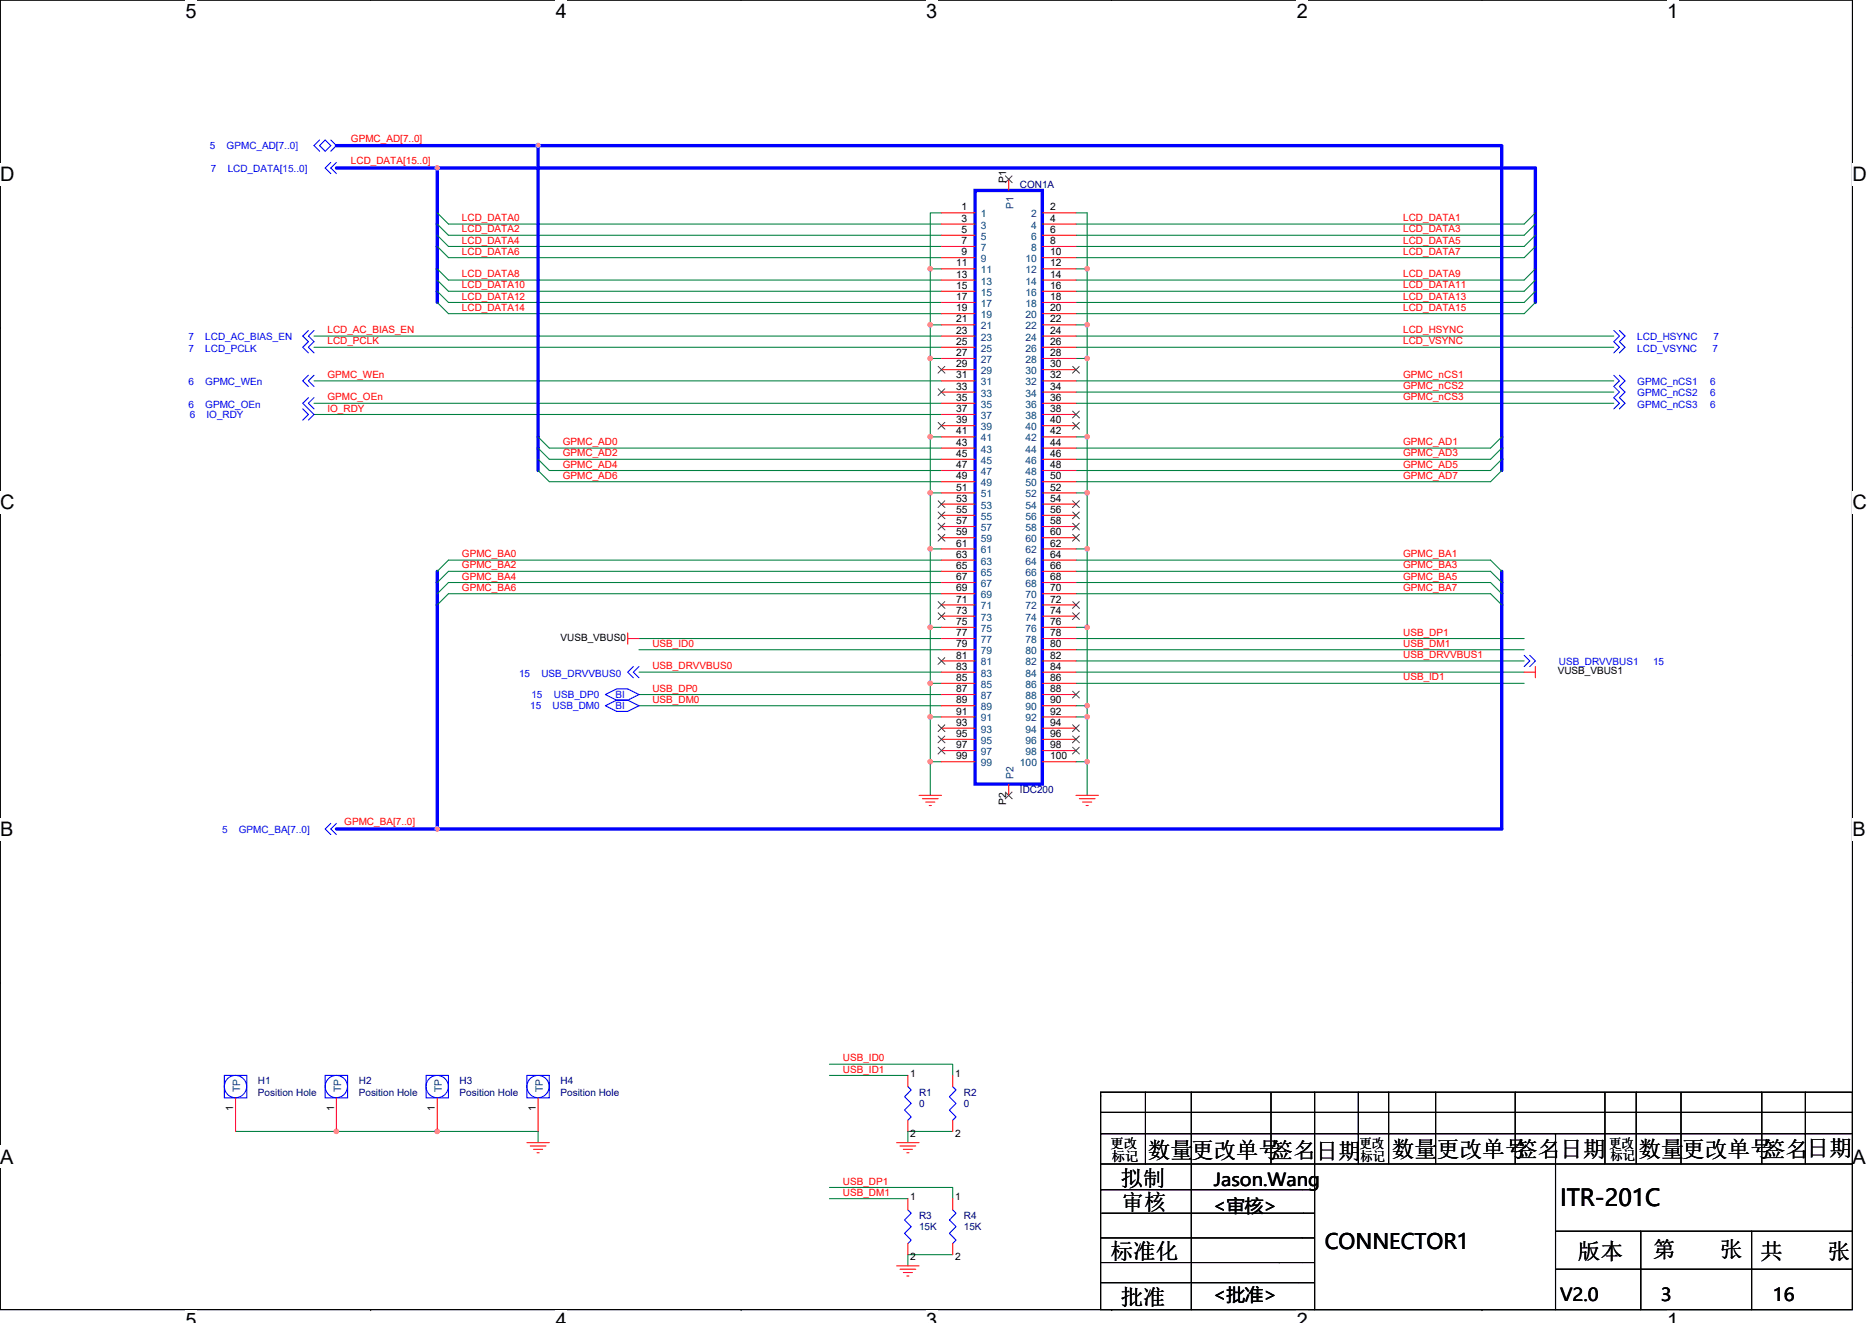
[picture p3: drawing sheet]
<svg xmlns="http://www.w3.org/2000/svg" width="297mm" height="210mm" viewBox="0 0 297 210" stroke-linecap="round" stroke-linejoin="round" font-family="sans-serif">
<path d="M0 0h293.9v207.9h-293.9z" fill="none" stroke="#000" stroke-width=".17"/>
<g fill="#fff">
<path d="M29.4 0h1.8v3.5h-1.8z"/>
<path d="M29.4 207.9h1.8v2h-1.8z"/>
</g>
<path d="M58.8 0h.1M58.8 207.9h.1" fill="none" stroke="#000" stroke-width=".17"/>
<g fill="#fff">
<path d="M88.2 0h1.8v3.5h-1.8z"/>
<path d="M88.2 207.9h1.8v2h-1.8z"/>
</g>
<path d="M117.6 0h.1M117.6 207.9h.1" fill="none" stroke="#000" stroke-width=".17"/>
<g fill="#fff">
<path d="M147 0h1.7v3.5h-1.7z"/>
<path d="M147 207.9h1.7v2h-1.7z"/>
</g>
<path d="M176.4 0h.1M176.4 207.9h.1" fill="none" stroke="#000" stroke-width=".17"/>
<g fill="#fff">
<path d="M205.8 0h1.7v3.5h-1.7z"/>
<path d="M205.8 207.9h1.7v2h-1.7z"/>
</g>
<path d="M235.2 0h.1M235.2 207.9h.1" fill="none" stroke="#000" stroke-width=".17"/>
<g fill="#fff">
<path d="M264.5 0h1.8v3.5h-1.8z"/>
<path d="M264.5 207.9h1.8v2h-1.8z"/>
<path d="M0 26h2.3v3.5h-2.3z"/>
<path d="M293.9 26h2.3v3.5h-2.3z"/>
<path d="M0 77.9h2.3v3.5h-2.3z"/>
<path d="M293.9 77.9h2.3v3.5h-2.3z"/>
</g>
<path d="M0 52h.1M293.9 52h.1" fill="none" stroke="#000" stroke-width=".17"/>
<g fill="#fff">
<path d="M0 129.9h2.1v3.5h-2.1z"/>
<path d="M293.9 129.9h2.1v3.5h-2.1z"/>
</g>
<path d="M0 103.9h.1M293.9 103.9h.1" fill="none" stroke="#000" stroke-width=".17"/>
<g fill="#fff">
<path d="M0 181.9h2.2v3.5h-2.2z"/>
<path d="M293.9 181.9h2.2v3.5h-2.2z"/>
</g>
<g fill="none" stroke="#000" stroke-width=".17">
<path d="M0 155.9h.1M293.9 155.9h.1M174.6 176.6h119.3M174.6 179.9h119.3M174.6 173.4h119.3v34.5h-119.3zM181.8 173.4v11.3M189 173.4v34.5M201.7 173.4v11.3M208.6 173.4v34.5M215.5 173.4v11.3M220.3 173.4v11.3M227.8 173.4v11.3"/>
<path d="M240.4 173.4v11.3M246.8 179.9v28M254.7 173.4v11.3M259.6 173.4v11.3M266.7 173.4v11.3M279.5 173.4v11.3M286.5 173.4v11.3M174.6 184.7h119.3M208.6 192.6h-33.8M208.6 188.8h-34M208.6 196.5h-34M246.8 195.4h47.1"/>
<path d="M260.3 195.4v12.5M277.9 195.4v12.5M174.6 200.4h28.5M208.6 203.6h-34M208.6 200.4h-5.7M246.8 201.4h47.1"/>
</g>
<g fill="none" stroke="#008040" stroke-width=".17">
<path d="M69.4 33.8l1.8 1.8h78.2M69.4 35.6l1.8 1.7h78.2M69.4 37.3l1.8 1.8h78.2M69.4 39.1l1.8 1.8h78.2M149.4 33.8h-1.8v8.9M170.7 33.8h1.8v8.9M243.6 33.8l-1.8 1.8h-71.1M243.6 35.6l-1.8 1.7h-71.1M243.6 37.3l-1.8 1.8h-71.1M243.6 39.1l-1.8 1.8h-71.1M49.8 55.1h99.6M49.8 53.3h99.6"/>
<path d="M69.4 42.7l1.8 1.7h78.2M69.4 44.5l1.8 1.7h78.2M69.4 46.2l1.8 1.8h78.2M69.4 48l1.8 1.8h78.2M149.4 42.7h-1.8v8.9M149.4 51.6h-1.8v5.3M149.4 56.9h-1.8v12.4M170.7 53.3h85.4M170.7 55.1h85.4M170.7 42.7h1.8M170.7 51.6h1.8M170.7 56.9h1.8"/>
<path d="M172.5 42.7v8.9M172.5 51.6v5.3M172.5 56.9v12.4M243.6 42.7l-1.8 1.8-71.1-.1M243.6 44.5l-1.8 1.7h-71.1M243.6 46.2l-1.8 1.8h-71.1M243.6 48l-1.8 1.8h-71.1M49.8 60.5h99.6M49.8 64h99.6M49.8 65.8h99.6M85.4 69.3l1.8 1.8h62.2M85.4 71.1l1.8 1.8h62.2"/>
<path d="M85.4 72.9l1.8 1.8h62.2M85.4 74.7l1.8 1.8h62.2M149.4 69.3h-1.8v8.9M149.4 78.2h-1.8v8.9M170.7 60.5h85.4M170.7 62.2h85.4M170.7 64h85.4M170.7 69.3h1.8M170.7 78.2h1.8M172.5 69.3v8.9M172.5 78.2v8.9M238.3 69.3l-1.8 1.8h-65.8"/>
<path d="M238.3 71.1l-1.8 1.8h-65.8M238.3 72.9l-1.8 1.8h-65.8M238.3 74.7l-1.8 1.8h-65.8M149.4 88.9h-78.2l-1.8 1.8M149.4 90.7h-78.2l-1.8 1.8M149.4 94.2h-78.2l-1.8 1.8M149.4 92.5h-78.2l-1.8 1.7M149.4 87.1h-1.8v12.5M149.4 99.6h-1.8v8.9M170.7 87.1h1.8M170.7 99.6h1.8M170.7 88.9h65.8l1.8 1.8"/>
<path d="M170.7 90.7h65.8l1.8 1.8M170.7 92.5h65.8l1.8 1.7M170.7 94.2h65.8l1.8 1.8M172.5 99.6v12.4M172.5 87.1v12.5M101.4 101.3h48M101.4 103.1h48M101.4 106.7h48M101.4 110.2h48M101.4 112h48M149.4 108.5h-1.8v5.3M149.4 113.8h-1.8v7.1"/>
<path d="M170.7 106.7h71.1M170.7 113.8h1.8M170.7 112h1.8M170.7 101.3h71.1M170.7 103.1h71.1M170.7 108.5h71.1M170.7 104.9h71.1M172.5 112v1.8M172.5 113.8v7.1M149.4 120.9h-1.8v5.3M170.7 120.9h1.8v5.3M37.4 179.6h48v1.8"/>
<path d="M131.6 170.7h12.5M131.6 168.9h19.6v1.8M151.2 179.6h-7.1v1.8M131.6 190.2h12.5M131.6 188.5h19.6v1.7M151.2 199.1h-7.1v1.8"/>
</g>
<path d="M53.4 26.7h16M53.4 23.1h32v51.6M69.4 26.7h174.2v21.3M69.4 26.7v21.3M85.4 23.1h152.9v51.6M154.7 30.2h10.7v94.3h-10.7zM69.4 90.7v40.9M238.3 90.7v40.9h-168.9M53.4 131.6h16" fill="none" stroke="#00f" stroke-width=".53"/>
<g fill="#f0f" stroke="#f0f" stroke-width=".17">
<circle cx="69.4" cy="26.7" r=".35"/>
<circle cx="85.4" cy="23.1" r=".35"/>
<circle cx="69.4" cy="179.6" r=".35"/>
<circle cx="53.4" cy="179.6" r=".35"/>
<circle cx="172.5" cy="112" r=".35"/>
<circle cx="172.5" cy="99.6" r=".35"/>
<circle cx="69.4" cy="131.6" r=".35"/>
<circle cx="172.5" cy="120.9" r=".35"/>
<circle cx="172.5" cy="113.8" r=".35"/>
<circle cx="147.6" cy="42.7" r=".35"/>
<circle cx="172.5" cy="42.7" r=".35"/>
<circle cx="147.6" cy="51.5" r=".35"/>
<circle cx="147.6" cy="56.9" r=".35"/>
<circle cx="147.6" cy="69.3" r=".35"/>
<circle cx="147.6" cy="78.2" r=".35"/>
<circle cx="147.6" cy="87.1" r=".35"/>
<circle cx="147.6" cy="99.6" r=".35"/>
<circle cx="147.6" cy="108.4" r=".35"/>
<circle cx="147.6" cy="113.8" r=".35"/>
<circle cx="147.6" cy="120.9" r=".35"/>
<circle cx="172.5" cy="56.9" r=".35"/>
<circle cx="172.5" cy="51.5" r=".35"/>
<circle cx="172.5" cy="78.2" r=".35"/>
<circle cx="172.5" cy="69.3" r=".35"/>
<circle cx="172.5" cy="87.1" r=".35"/>
</g>
<g fill="none" stroke="#f00" stroke-width=".17">
<path d="M149.4 33.8h5.3M149.4 35.6h5.3M149.4 37.3h5.3M149.4 39.1h5.3M160.1 28.4v1.8M165.4 33.8h5.3M165.4 35.6h5.3M165.4 37.3h5.3M165.4 39.1h5.3M149.4 40.9h5.3M149.4 42.7h5.3M149.4 44.4h5.3"/>
<path d="M149.4 46.2h5.3M149.4 48h5.3M149.4 49.8h5.3M149.4 51.6h5.3M149.4 53.3h5.3M149.4 55.1h5.3M149.4 56.9h5.3M149.4 58.7h5.3M165.4 40.9h5.3M165.4 42.7h5.3M165.4 44.4h5.3M165.4 46.2h5.3"/>
<path d="M165.4 48h5.3M165.4 49.8h5.3M165.4 51.6h5.3M165.4 53.3h5.3M165.4 55.1h5.3M165.4 56.9h5.3M165.4 58.7h5.3M149.4 60.5h5.3M149.4 62.2h5.3M149.4 64h5.3M149.4 65.8h5.3M149.4 67.6h5.3"/>
<path d="M149.4 69.3h5.3M149.4 71.1h5.3M149.4 72.9h5.3M149.4 74.7h5.3M149.4 76.5h5.3M149.4 78.2h5.3M165.4 60.5h5.3M165.4 62.2h5.3M165.4 64h5.3M165.4 65.8h5.3M165.4 67.6h5.3M165.4 69.3h5.3"/>
<path d="M165.4 71.1h5.3M165.4 72.9h5.3M165.4 74.7h5.3M165.4 76.5h5.3M165.4 78.2h5.3M149.4 80h5.3M149.4 81.8h5.3M149.4 83.6h5.3M149.4 85.3h5.3M149.4 87.1h5.3M149.4 88.9h5.3M149.4 90.7h5.3"/>
<path d="M149.4 92.5h5.3M149.4 94.2h5.3M149.4 96h5.3M149.4 97.8h5.3M149.4 99.6h5.3M165.4 80h5.3M165.4 81.8h5.3M165.4 83.6h5.3M165.4 85.3h5.3M165.4 87.1h5.3M165.4 88.9h5.3M165.4 90.7h5.3"/>
<path d="M165.4 92.5h5.3M165.4 94.2h5.3M165.4 96h5.3M165.4 97.8h5.3M165.4 99.6h5.3M99.6 101.3h1.8M99.6 100.5v1.7M149.4 101.3h5.3M149.4 103.1h5.3M149.4 104.9h5.3M149.4 106.7h5.3M149.4 108.5h5.3"/>
<path d="M149.4 110.2h5.3M149.4 112h5.3M149.4 113.8h5.3M149.4 115.6h5.3M149.4 117.3h5.3M149.4 119.1h5.3M165.4 101.3h5.3M165.4 103.1h5.3M165.4 104.9h5.3M165.4 106.7h5.3M165.4 108.5h5.3M165.4 110.2h5.3"/>
<path d="M165.4 112h5.3M165.4 113.8h5.3M165.4 115.6h5.3M165.4 117.3h5.3M165.4 119.1h5.3M241.8 106.7h1.8M243.6 105.8v1.8M145.8 126.2h3.6M146.4 126.8h2.5M146.9 127.3h1.4M147.4 127.8h.4M149.4 120.9h5.3"/>
<path d="M160.1 124.5v1.7M165.4 120.9h5.3M170.7 126.2h3.6M171.3 126.8h2.5M171.8 127.3h1.4M172.3 127.8h.4M37.4 174.2v5.4M53.4 174.2v5.4M69.4 174.2v5.4M85.4 174.2v5.4M144.1 170.7v1.8M144.1 177.8v1.8"/>
<path d="M151.2 170.7v1.8M151.2 177.8v1.8M83.6 181.4h3.6M84.1 181.9h2.5M84.7 182.4h1.4M85.2 183h.4M142.3 181.4h3.5M142.8 181.9h2.5M143.3 182.4h1.5M143.9 183h.3M144.1 190.2v1.8M144.1 197.4v1.7"/>
<path d="M151.2 190.2v1.8M151.2 197.4v1.7M142.3 200.9h3.5M142.8 201.4h2.5M143.3 202h1.5M143.9 202.5h.3"/>
</g>
<g fill="none" stroke="#00f" stroke-width=".17">
<path d="M50.7 22.2l-.9 .9 .9 .9M50.7 23.1l.9-.9 .9 .9-.9 .9zM52.5 22.2l.9 .9-.9 .9M52.5 25.8l-.9 .9 .9 .9M53.4 25.8l-.9 .9 .9 .9M48.9 52.5l-.9 .8 .9 .9-.9 .9 .9 .9M48.9 59.6l-.9 .9 .9 .8M49.8 52.5l-.9 .8 .9 .9-.9 .9 .9 .9M49.8 59.6l-.9 .9 .9 .8M256.1 52.5l.9 .8-.9 .9 .9 .9-.9 .9M256.1 59.6l.9 .9-.9 .8 .9 .9-.9 .9 .9 .9-.9 .9M257 52.5l.8 .8-.8 .9 .8 .9-.8 .9"/>
<path d="M257 59.6l.8 .9-.8 .8 .8 .9-.8 .9 .8 .9-.8 .9M48 64.9l.9 .9-.9 .9M48.9 63.1l-.9 .9 1.8 1.8-.9 .9M49.8 63.1l-.9 .9 .9 .9M96.1 112l1.7-.9h1.8l1.8 .9-1.8 .9h-1.8zM96.1 110.2l1.7-.9h1.8l1.8 .9-1.8 .9h-1.8zM100.5 105.8l-.9 .9 .9 .9M101.4 105.8l-.9 .9 .9 .9M241.8 104l.9 .9-.9 .9M242.7 104l.9 .9-.9 .9M52.5 130.7l-.9 .9 .9 .9M53.4 130.7l-.9 .9 .9 .9"/>
<path d="M35.6 170.7h3.6v3.5h-3.6zM51.6 170.7h3.6v3.5h-3.6zM67.6 170.7h3.6v3.5h-3.6zM83.6 170.7h3.6v3.5h-3.6zM144.1 172.5l.5 .5-1.1 1.1 1.1 1-1.1 1.1 1.1 1.1-.5 .5M151.2 172.5l.5 .5-1.1 1.1 1.1 1-1.1 1.1 1.1 1.1-.5 .5M144.1 192l.5 .6-1.1 1 1.1 1.1-1.1 1 1.1 1.1-.5 .6M151.2 192l.5 .6-1.1 1 1.1 1.1-1.1 1 1.1 1.1-.5 .6"/>
<circle cx="37.4" cy="172.5" r="1.77"/>
<circle cx="53.4" cy="172.5" r="1.77"/>
<circle cx="69.4" cy="172.5" r="1.77"/>
<circle cx="85.4" cy="172.5" r="1.77"/>
</g>
<g fill="none" stroke="#804000" stroke-width=".16">
<path d="M159.5 27.9l1.1 1.1M160.6 27.9l-1.1 1.1M148.9 58.1l1 1.1M149.9 58.1l-1.1 1.1M170.2 58.1l1.1 1.1M171.3 58.1l-1.1 1.1M148.9 61.7l1 1.1M148.9 67l1 1.1M148.9 79.5l1 1.1M149.9 61.7l-1.1 1.1M149.9 67l-1.1 1.1M149.9 79.5l-1.1 1.1"/>
<path d="M170.2 65.3l1.1 1M170.2 67l1.1 1.1M170.2 79.5l1.1 1.1M171.3 65.3l-1.1 1M171.3 67l-1.1 1.1M171.3 79.5l-1.1 1.1M148.9 81.3l1 1M148.9 83l1 1.1M148.9 84.8l1 1.1M148.9 95.5l1 1.1M148.9 97.3l1 1M149.9 81.3l-1.1 1"/>
<path d="M149.9 83l-1.1 1.1M149.9 84.8l-1.1 1.1M149.9 95.5l-1.1 1.1M149.9 97.3l-1.1 1M170.2 81.3l1.1 1M170.2 83l1.1 1.1M170.2 84.8l1.1 1.1M170.2 95.5l1.1 1.1M170.2 97.3l1.1 1M171.3 81.3l-1.1 1M171.3 83l-1.1 1.1M171.3 84.8l-1.1 1.1"/>
<path d="M171.3 95.5l-1.1 1.1M171.3 97.3l-1.1 1M148.9 104.4l1 1.1M148.9 115l1 1.1M148.9 116.8l1 1.1M148.9 118.6l1 1.1M149.9 104.4l-1.1 1.1M149.9 115l-1.1 1.1M149.9 116.8l-1.1 1.1M149.9 118.6l-1.1 1.1M170.2 109.7l1.1 1.1M170.2 115l1.1 1.1"/>
<path d="M170.2 116.8l1.1 1.1M170.2 118.6l1.1 1.1M171.3 109.7l-1.1 1.1M171.3 115l-1.1 1.1M171.3 116.8l-1.1 1.1M171.3 118.6l-1.1 1.1M159.5 125.7l1.1 1.1M160.6 125.7l-1.1 1.1"/>
</g>
<text font-size="3.7" x="247.5" y="191.5">ITR-201C</text>
<g font-size="3.5">
<text x="182.1" y="183.8">数量更改单号签名</text>
<text x="208.8" y="184">日期</text>
<text x="220.9" y="183.6">数量</text>
<text x="228" y="183.6">更改单号</text>
<text x="240.4" y="183.6">签名</text>
<text x="247.5" y="183.6">日期</text>
<text x="260" y="183.6">数量</text>
<text x="266.9" y="183.6">更改单号签名</text>
<text x="286.7" y="183.5">日期</text>
<text x="177.8" y="188.3">拟制</text>
<text x="178" y="192">审核</text>
<text x="176.2" y="199.8">标准化</text>
<text x="250.4" y="199.8">版本</text>
<text x="262.3" y="199.5">第　　张</text>
<text x="279.4" y="199.8">共　　张</text>
<text x="177.8" y="207.1">批准</text>
</g>
<text font-size="3.4" x="210.2" y="198.2">CONNECTOR1</text>
<g font-size="3.2">
<text x="29.4" y="2.8">5</text>
<text x="88.2" y="2.8">4</text>
<text x="147" y="2.8">3</text>
<text x="205.8" y="2.8">2</text>
<text x="264.5" y="2.8">1</text>
<text x="0" y="28.8">D</text>
<text x="293.9" y="28.8">D</text>
<text x="0" y="80.8">C</text>
<text x="293.9" y="80.8">C</text>
<text x="0" y="132.7">B</text>
<text x="293.9" y="132.7">B</text>
<text x="0" y="184.7">A</text>
<text x="293.9" y="184.7">A</text>
<text x="29.4" y="210.7">5</text>
<text x="88.2" y="210.7">4</text>
<text x="147" y="210.7">3</text>
<text x="205.8" y="210.7">2</text>
<text x="264.5" y="210.7">1</text>
</g>
<g font-size="2.8">
<text x="192.6" y="188.2">Jason.Wang</text>
<text x="192.4" y="192.3">&lt;审核&gt;</text>
<text x="192.4" y="206.5">&lt;批准&gt;</text>
<text x="247.5" y="206.5">V2.0</text>
<text x="263.5" y="206.5">3</text>
<text x="281.3" y="206.5">16</text>
</g>
<g font-size="2.1">
<text x="176.2" y="182.2">更改</text>
<text x="176.4" y="184.3">标记</text>
<text x="215.7" y="182.2">更改</text>
<text x="215.9" y="184.3">标记</text>
<text x="255.4" y="182.2">更改</text>
<text x="255.5" y="184.1">标记</text>
</g>
<g font-size="1.6" fill="#00f">
<text x="33.3" y="23.6">5</text>
<text x="36" y="23.6">GPMC_AD[7..0]</text>
<text x="33.5" y="27.4">7</text>
<text x="36.1" y="27.4">LCD_DATA[15..0]</text>
<text x="29.9" y="54">7</text>
<text x="29.9" y="55.8">7</text>
<text x="32.6" y="54">LCD_AC_BIAS_EN</text>
<text x="32.6" y="55.8">LCD_PCLK</text>
<text x="259.8" y="54">LCD_HSYNC</text>
<text x="259.8" y="55.8">LCD_VSYNC</text>
<text x="271.7" y="55.8">7</text>
<text x="271.9" y="54">7</text>
<text x="29.9" y="61.2">6</text>
<text x="29.9" y="64.7">6</text>
<text x="32.6" y="61.2">GPMC_WEn</text>
<text x="32.6" y="64.7">GPMC_OEn</text>
<text x="259.8" y="61.2">GPMC_nCS1</text>
<text x="259.8" y="62.9">GPMC_nCS2</text>
<text x="259.8" y="64.7">GPMC_nCS3</text>
<text x="271.4" y="61.2">6</text>
<text x="271.4" y="62.9">6</text>
<text x="271.4" y="64.7">6</text>
<text x="30.1" y="66.3">6</text>
<text x="32.8" y="66.3">IO_RDY</text>
<text x="82.4" y="107.4">15</text>
<text x="85.9" y="107.4">USB_DRVVBUS0</text>
<text x="247.4" y="105.6">USB_DRVVBUS1</text>
<text x="262.3" y="105.6">15</text>
<text x="84.1" y="112.5">15</text>
<text x="84.3" y="110.8">15</text>
<text x="87.7" y="112.5">USB_DM0</text>
<text x="87.9" y="110.8">USB_DP0</text>
<text x="97.7" y="112.5">BI</text>
<text x="97.7" y="110.8">BI</text>
<text x="35.2" y="132.3">5</text>
<text x="37.9" y="132.3">GPMC_BA[7..0]</text>
</g>
<g font-size="1.6" fill="#f00">
<text x="55.7" y="22.5">GPMC_AD[7..0]</text>
<text x="55.7" y="26">LCD_DATA[15..0]</text>
<text x="73.3" y="35.1">LCD_DATA0</text>
<text x="222.6" y="35.1">LCD_DATA1</text>
<text x="73.3" y="36.9">LCD_DATA2</text>
<text x="73.3" y="38.7">LCD_DATA4</text>
<text x="73.3" y="40.4">LCD_DATA6</text>
<text x="222.6" y="36.9">LCD_DATA3</text>
<text x="222.6" y="38.7">LCD_DATA5</text>
<text x="222.6" y="40.4">LCD_DATA7</text>
<text x="73.3" y="44">LCD_DATA8</text>
<text x="73.3" y="45.8">LCD_DATA10</text>
<text x="73.3" y="47.5">LCD_DATA12</text>
<text x="222.6" y="44">LCD_DATA9</text>
<text x="222.6" y="45.8">LCD_DATA11</text>
<text x="222.6" y="47.5">LCD_DATA13</text>
<text x="52" y="52.9">LCD_AC_BIAS_EN</text>
<text x="73.3" y="49.3">LCD_DATA14</text>
<text x="222.6" y="49.3">LCD_DATA15</text>
<text x="222.6" y="52.9">LCD_HSYNC</text>
<text x="52" y="54.7">LCD_PCLK</text>
<text x="52" y="60">GPMC_WEn</text>
<text x="222.6" y="54.7">LCD_VSYNC</text>
<text x="222.6" y="60">GPMC_nCS1</text>
<text x="52" y="63.5">GPMC_OEn</text>
<text x="52" y="65.3">IO_RDY</text>
<text x="222.6" y="61.8">GPMC_nCS2</text>
<text x="222.6" y="63.5">GPMC_nCS3</text>
<text x="89.3" y="70.7">GPMC_AD0</text>
<text x="222.6" y="70.7">GPMC_AD1</text>
<text x="89.3" y="72.4">GPMC_AD2</text>
<text x="89.3" y="74.2">GPMC_AD4</text>
<text x="89.3" y="76">GPMC_AD6</text>
<text x="222.6" y="72.4">GPMC_AD3</text>
<text x="222.6" y="74.2">GPMC_AD5</text>
<text x="222.6" y="76">GPMC_AD7</text>
<text x="73.3" y="88.4">GPMC_BA0</text>
<text x="222.6" y="88.4">GPMC_BA1</text>
<text x="73.3" y="90.2">GPMC_BA2</text>
<text x="73.3" y="93.8">GPMC_BA6</text>
<text x="73.3" y="92">GPMC_BA4</text>
<text x="222.6" y="90.2">GPMC_BA3</text>
<text x="222.6" y="92">GPMC_BA5</text>
<text x="222.6" y="93.8">GPMC_BA7</text>
<text x="222.6" y="100.9">USB_DP1</text>
<text x="103.5" y="102.7">USB_ID0</text>
<text x="103.5" y="106.2">USB_DRVVBUS0</text>
<text x="222.6" y="102.7">USB_DM1</text>
<text x="222.6" y="108">USB_ID1</text>
<text x="222.6" y="104.4">USB_DRVVBUS1</text>
<text x="103.5" y="109.8">USB_DP0</text>
<text x="103.5" y="111.5">USB_DM0</text>
<text x="54.6" y="130.9">GPMC_BA[7..0]</text>
<text x="133.7" y="170.2">USB_ID1</text>
<text x="133.7" y="168.4">USB_ID0</text>
<text x="133.7" y="188">USB_DP1</text>
<text x="133.7" y="189.8">USB_DM1</text>
</g>
<g font-size="1.6">
<text x="159.7" y="29" transform="rotate(-90 159.7 29)">P1</text>
<text x="152.6" y="33.4">1</text>
<text x="152.6" y="35.2">3</text>
<text x="166.6" y="33.4">2</text>
<text x="166.6" y="35.2">4</text>
<text x="152.6" y="37">5</text>
<text x="152.6" y="38.7">7</text>
<text x="152.6" y="40.5">9</text>
<text x="166.6" y="37">6</text>
<text x="166.6" y="38.7">8</text>
<text x="166.6" y="40.5">10</text>
<text x="151.7" y="42.3">11</text>
<text x="151.7" y="44.1">13</text>
<text x="151.7" y="45.8">15</text>
<text x="151.7" y="47.6">17</text>
<text x="166.6" y="42.3">12</text>
<text x="166.6" y="44.1">14</text>
<text x="166.6" y="45.8">16</text>
<text x="166.6" y="47.6">18</text>
<text x="151.7" y="49.4">19</text>
<text x="151.7" y="51.2">21</text>
<text x="151.7" y="53">23</text>
<text x="166.6" y="49.4">20</text>
<text x="166.6" y="51.2">22</text>
<text x="166.6" y="53">24</text>
<text x="151.7" y="54.7">25</text>
<text x="151.7" y="56.5">27</text>
<text x="151.7" y="58.3">29</text>
<text x="166.6" y="54.7">26</text>
<text x="166.6" y="56.5">28</text>
<text x="166.6" y="58.3">30</text>
<text x="151.7" y="60.1">31</text>
<text x="151.7" y="61.8">33</text>
<text x="151.7" y="63.6">35</text>
<text x="151.7" y="65.4">37</text>
<text x="166.6" y="60.1">32</text>
<text x="166.6" y="61.8">34</text>
<text x="166.6" y="63.6">36</text>
<text x="166.6" y="65.4">38</text>
<text x="151.7" y="67.2">39</text>
<text x="151.7" y="69">41</text>
<text x="151.7" y="70.7">43</text>
<text x="166.6" y="67.2">40</text>
<text x="166.6" y="69">42</text>
<text x="166.6" y="70.7">44</text>
<text x="151.7" y="72.5">45</text>
<text x="151.7" y="74.3">47</text>
<text x="151.7" y="76.1">49</text>
<text x="151.7" y="77.9">51</text>
<text x="166.6" y="72.5">46</text>
<text x="166.6" y="74.3">48</text>
<text x="166.6" y="76.1">50</text>
<text x="166.6" y="77.9">52</text>
<text x="151.7" y="79.6">53</text>
<text x="151.7" y="81.4">55</text>
<text x="151.7" y="83.2">57</text>
<text x="166.6" y="79.6">54</text>
<text x="166.6" y="81.4">56</text>
<text x="166.6" y="83.2">58</text>
<text x="151.7" y="85">59</text>
<text x="151.7" y="86.7">61</text>
<text x="151.7" y="88.5">63</text>
<text x="166.6" y="85">60</text>
<text x="166.6" y="86.7">62</text>
<text x="166.6" y="88.5">64</text>
<text x="151.7" y="90.3">65</text>
<text x="151.7" y="92.1">67</text>
<text x="151.7" y="93.9">69</text>
<text x="151.7" y="95.6">71</text>
<text x="166.6" y="90.3">66</text>
<text x="166.6" y="92.1">68</text>
<text x="166.6" y="93.9">70</text>
<text x="166.6" y="95.6">72</text>
<text x="88.9" y="101.7">VUSB_VBUS0</text>
<text x="151.7" y="97.4">73</text>
<text x="151.7" y="99.2">75</text>
<text x="151.7" y="101">77</text>
<text x="166.6" y="97.4">74</text>
<text x="166.6" y="99.2">76</text>
<text x="166.6" y="101">78</text>
<text x="151.7" y="102.7">79</text>
<text x="151.7" y="104.5">81</text>
<text x="151.7" y="106.3">83</text>
<text x="166.6" y="102.7">80</text>
<text x="166.6" y="104.5">82</text>
<text x="166.6" y="106.3">84</text>
<text x="247.2" y="107">VUSB_VBUS1</text>
<text x="151.7" y="108.1">85</text>
<text x="151.7" y="109.9">87</text>
<text x="151.7" y="111.6">89</text>
<text x="151.7" y="113.4">91</text>
<text x="166.6" y="108.1">86</text>
<text x="166.6" y="109.9">88</text>
<text x="166.6" y="111.6">90</text>
<text x="166.6" y="113.4">92</text>
<text x="151.7" y="115.2">93</text>
<text x="151.7" y="117">95</text>
<text x="151.7" y="118.7">97</text>
<text x="166.6" y="115.2">94</text>
<text x="166.6" y="117">96</text>
<text x="166.6" y="118.7">98</text>
<text x="151.7" y="120.5">99</text>
<text x="166.6" y="120.5">100</text>
<text x="159.7" y="127.7" transform="rotate(-90 159.7 127.7)">P2</text>
<text x="144.4" y="170.9">1</text>
<text x="151.5" y="170.9">1</text>
<text x="37" y="176.4" transform="rotate(-90 37 176.4)">1</text>
<text x="53" y="176.4" transform="rotate(-90 53 176.4)">1</text>
<text x="69" y="176.4" transform="rotate(-90 69 176.4)">1</text>
<text x="85" y="176.4" transform="rotate(-90 85 176.4)">1</text>
<text x="144.4" y="180.5">2</text>
<text x="151.5" y="180.5">2</text>
<text x="144.4" y="190.4">1</text>
<text x="151.5" y="190.4">1</text>
<text x="144.4" y="200">2</text>
<text x="151.5" y="200">2</text>
</g>
<g font-size="1.6" fill="#000080">
<text x="161.8" y="29.9">CON1A</text>
<text x="161.8" y="125.9">IDC200</text>
<text x="40.9" y="172.1">H1</text>
<text x="40.9" y="173.9">Position Hole</text>
<text x="56.9" y="172.1">H2</text>
<text x="56.9" y="173.9">Position Hole</text>
<text x="72.9" y="172.1">H3</text>
<text x="72.9" y="173.9">Position Hole</text>
<text x="88.9" y="172.1">H4</text>
<text x="88.9" y="173.9">Position Hole</text>
<text x="145.8" y="173.9">R1</text>
<text x="152.9" y="173.9">R2</text>
<text x="145.8" y="175.7">0</text>
<text x="152.9" y="175.7">0</text>
<text x="145.8" y="193.4">R3</text>
<text x="145.8" y="195.2">15K</text>
<text x="152.9" y="193.4">R4</text>
<text x="152.9" y="195.2">15K</text>
</g>
<g font-size="1.6" fill="#004080">
<text x="155.6" y="34.5">1</text>
<text x="160.8" y="33.1" transform="rotate(-90 160.8 33.1)">P1</text>
<text x="163.6" y="34.5">2</text>
<text x="155.6" y="36.3">3</text>
<text x="155.6" y="38.1">5</text>
<text x="155.6" y="39.8">7</text>
<text x="155.6" y="41.6">9</text>
<text x="162.7" y="41.6">10</text>
<text x="163.6" y="36.3">4</text>
<text x="163.6" y="38.1">6</text>
<text x="163.6" y="39.8">8</text>
<text x="155.6" y="43.4">11</text>
<text x="155.6" y="45.2">13</text>
<text x="155.6" y="46.9">15</text>
<text x="162.7" y="43.4">12</text>
<text x="162.7" y="45.2">14</text>
<text x="162.7" y="46.9">16</text>
<text x="155.6" y="48.7">17</text>
<text x="155.6" y="50.5">19</text>
<text x="155.6" y="52.3">21</text>
<text x="162.7" y="48.7">18</text>
<text x="162.7" y="50.5">20</text>
<text x="162.7" y="52.3">22</text>
<text x="155.6" y="54.1">23</text>
<text x="155.6" y="55.8">25</text>
<text x="155.6" y="57.6">27</text>
<text x="155.6" y="59.4">29</text>
<text x="162.7" y="54.1">24</text>
<text x="162.7" y="55.8">26</text>
<text x="162.7" y="57.6">28</text>
<text x="162.7" y="59.4">30</text>
<text x="155.6" y="61.2">31</text>
<text x="155.6" y="62.9">33</text>
<text x="155.6" y="64.7">35</text>
<text x="162.7" y="61.2">32</text>
<text x="162.7" y="62.9">34</text>
<text x="162.7" y="64.7">36</text>
<text x="155.6" y="66.5">37</text>
<text x="155.6" y="68.3">39</text>
<text x="155.6" y="70.1">41</text>
<text x="155.6" y="71.8">43</text>
<text x="162.7" y="66.5">38</text>
<text x="162.7" y="68.3">40</text>
<text x="162.7" y="70.1">42</text>
<text x="162.7" y="71.8">44</text>
<text x="155.6" y="73.6">45</text>
<text x="155.6" y="75.4">47</text>
<text x="155.6" y="77.2">49</text>
<text x="162.7" y="73.6">46</text>
<text x="162.7" y="75.4">48</text>
<text x="162.7" y="77.2">50</text>
<text x="155.6" y="79">51</text>
<text x="155.6" y="80.7">53</text>
<text x="155.6" y="82.5">55</text>
<text x="162.7" y="79">52</text>
<text x="162.7" y="80.7">54</text>
<text x="162.7" y="82.5">56</text>
<text x="155.6" y="84.3">57</text>
<text x="155.6" y="86.1">59</text>
<text x="155.6" y="87.8">61</text>
<text x="155.6" y="89.6">63</text>
<text x="162.7" y="84.3">58</text>
<text x="162.7" y="86.1">60</text>
<text x="162.7" y="87.8">62</text>
<text x="162.7" y="89.6">64</text>
<text x="155.6" y="91.4">65</text>
<text x="155.6" y="93.2">67</text>
<text x="155.6" y="95">69</text>
<text x="162.7" y="91.4">66</text>
<text x="162.7" y="93.2">68</text>
<text x="162.7" y="95">70</text>
<text x="155.6" y="96.7">71</text>
<text x="155.6" y="98.5">73</text>
<text x="155.6" y="100.3">75</text>
<text x="162.7" y="96.7">72</text>
<text x="162.7" y="98.5">74</text>
<text x="162.7" y="100.3">76</text>
<text x="155.6" y="102.1">77</text>
<text x="155.6" y="103.8">79</text>
<text x="155.6" y="105.6">81</text>
<text x="155.6" y="107.4">83</text>
<text x="162.7" y="102.1">78</text>
<text x="162.7" y="103.8">80</text>
<text x="162.7" y="105.6">82</text>
<text x="162.7" y="107.4">84</text>
<text x="155.6" y="109.2">85</text>
<text x="155.6" y="111">87</text>
<text x="155.6" y="112.7">89</text>
<text x="162.7" y="109.2">86</text>
<text x="162.7" y="111">88</text>
<text x="162.7" y="112.7">90</text>
<text x="155.6" y="114.5">91</text>
<text x="155.6" y="116.3">93</text>
<text x="155.6" y="118.1">95</text>
<text x="155.6" y="119.8">97</text>
<text x="162.7" y="114.5">92</text>
<text x="162.7" y="116.3">94</text>
<text x="162.7" y="118.1">96</text>
<text x="162.7" y="119.8">98</text>
<text x="155.6" y="121.6">99</text>
<text x="160.8" y="123.6" transform="rotate(-90 160.8 123.6)">P2</text>
<text x="161.8" y="121.6">100</text>
<text x="38.1" y="173.4" transform="rotate(-90 38.1 173.4)">TP</text>
<text x="54.1" y="173.4" transform="rotate(-90 54.1 173.4)">TP</text>
<text x="70.1" y="173.4" transform="rotate(-90 70.1 173.4)">TP</text>
<text x="86.1" y="173.4" transform="rotate(-90 86.1 173.4)">TP</text>
</g>
</svg>
